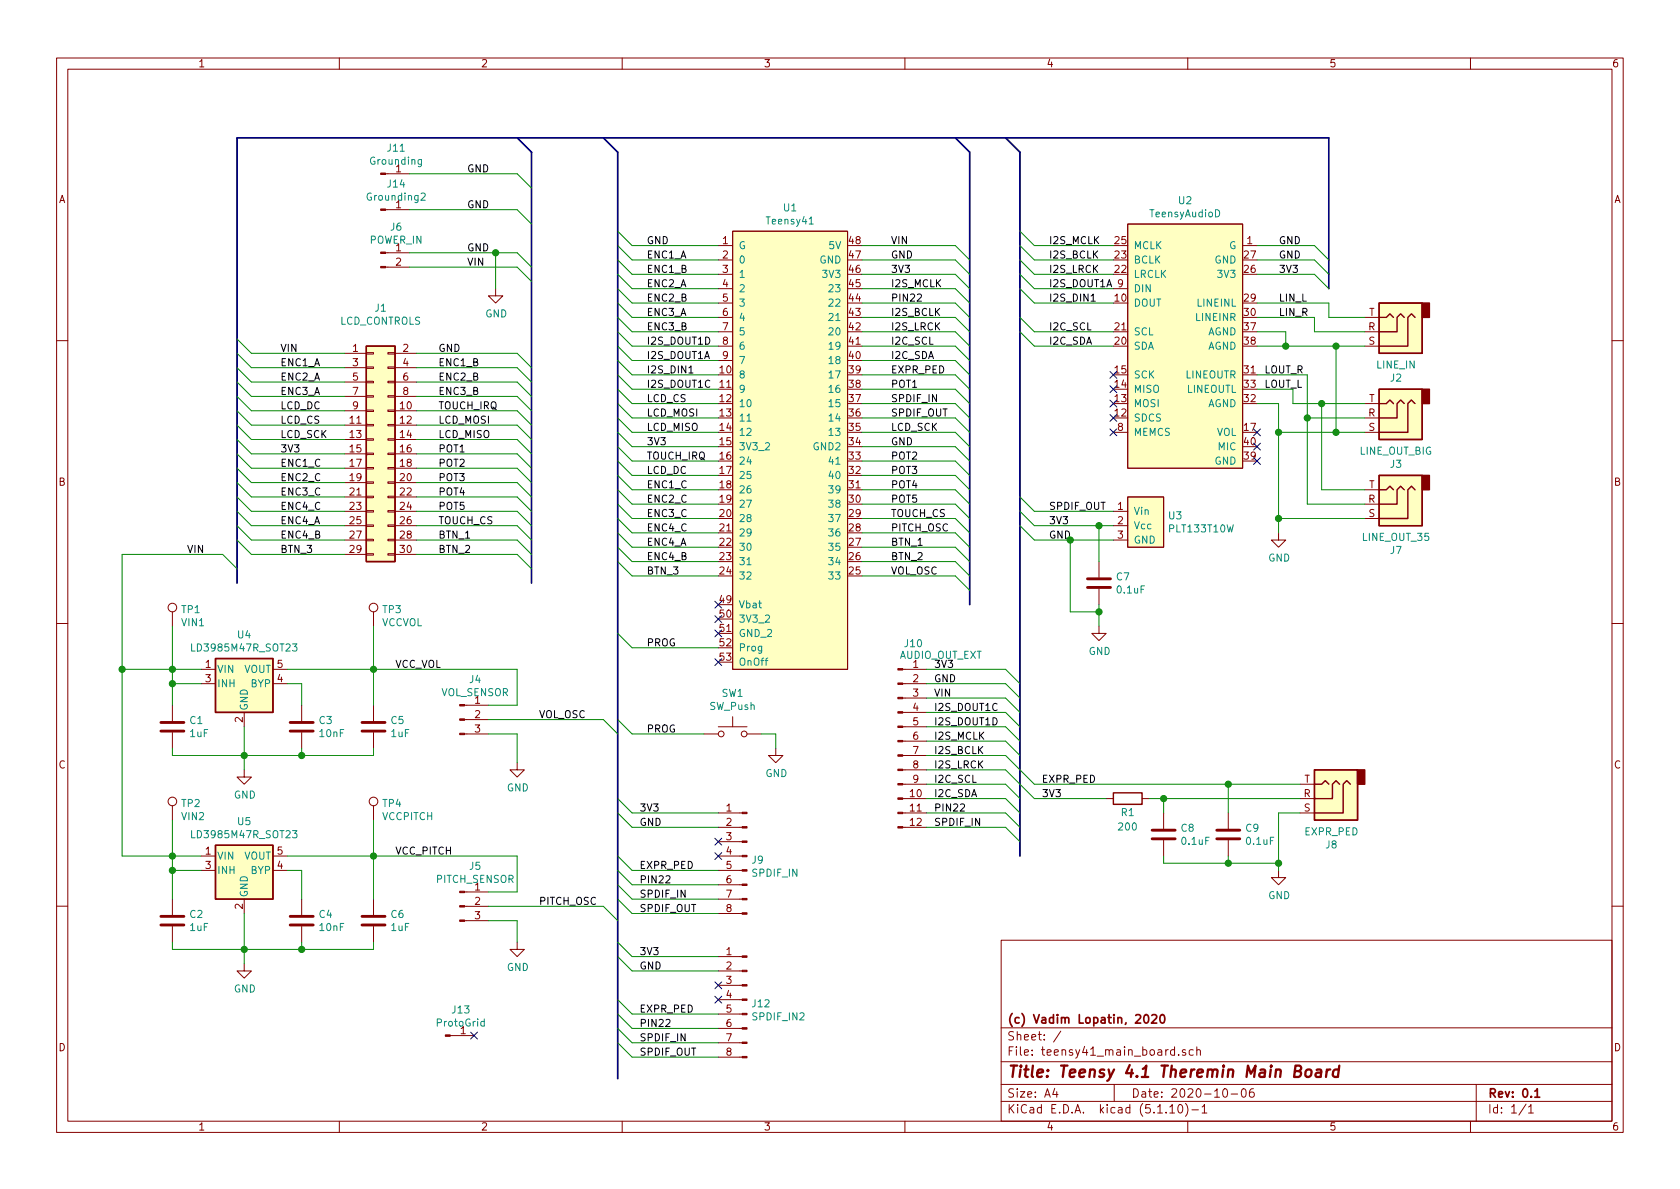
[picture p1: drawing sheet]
<svg xmlns="http://www.w3.org/2000/svg" width="297mm" height="210mm" viewBox="0 0 297 210" stroke-linecap="round" stroke-linejoin="round" font-family="sans-serif">
<g fill="none" stroke="#840000" stroke-width=".18">
<path d="M10 10.3h277v189.9h-277zM12 12.2h273v186.1h-273zM60 10.3v1.9M110 10.3v1.9M160 10.3v1.9M210 10.3v1.9M260 10.3v1.9M68.2 37.1h4.2M68.2 30.7h4.2M199.4 39.6h20.3v43.2h-20.3zM68.2 47.2h4.2M68.2 44.7h4.2"/>
<path d="M87.6 51v1.3h1.3l-1.3 1.3-1.2-1.3h1.2M127 43.4h2.5M127 51h2.5M127 58.7h2.5M127 56.1h2.5M127 46h2.5M127 48.5h2.5M127 53.6h2.5M129.5 40.9h20.4v77.5h-20.4zM196.8 51h2.6M219.7 43.4h2.5M241.3 58.7h2.5"/>
<path d="M241.3 56.1h2.5M10 60.2h2M61 62.5h3.8M61 72.6h3.8M61 75.2h3.8M61 77.7h3.8M61 65h3.8M61 67.6h3.8M61 70.1h3.8M64.8 77.6h1.2v.2h-1.2zM64.8 75.1h1.2v.2h-1.2zM64.8 72.5h1.2v.3h-1.2z"/>
<path d="M64.8 70h1.2v.2h-1.2zM64.8 67.4h1.2v.3h-1.2zM64.8 64.9h1.2v.2h-1.2zM64.8 62.4h1.2v.2h-1.2zM68.6 77.6h1.2v.2h-1.2zM68.6 75.1h1.2v.2h-1.2zM68.6 72.5h1.2v.3h-1.2zM68.6 70h1.2v.2h-1.2zM68.6 67.4h1.2v.3h-1.2zM68.6 64.9h1.2v.2h-1.2zM68.6 62.4h1.2v.2h-1.2zM69.8 62.5h3.9"/>
<path d="M69.8 72.6h3.9M69.8 75.2h3.9M69.8 77.7h3.9M69.8 65h3.9M69.8 67.6h3.9M69.8 70.1h3.9M127 61.2h2.5M127 63.7h2.5M196.8 76.4h2.6M241.3 76.4h2.5M241.3 73.9h2.5M241.3 71.4h2.5"/>
<path d="M241.3 61.2h2.5M285 60.2h2M61 90.4h3.8M61 93h3.8M61 95.5h3.8M61 80.3h3.8M61 82.8h3.8M61 85.3h3.8M61 87.9h3.8M61 98h3.8M64.8 85.2h1.2v.3h-1.2zM64.8 87.8h1.2v.2h-1.2z"/>
<path d="M64.8 90.3h1.2v.2h-1.2zM64.8 92.8h1.2v.3h-1.2zM64.8 95.4h1.2v.2h-1.2zM64.8 97.9h1.2v.3h-1.2zM64.8 82.7h1.2v.2h-1.2zM64.8 80.1h1.2v.3h-1.2zM68.6 85.2h1.2v.3h-1.2zM68.6 87.8h1.2v.2h-1.2zM68.6 90.3h1.2v.2h-1.2zM68.6 92.8h1.2v.3h-1.2zM68.6 95.4h1.2v.2h-1.2zM68.6 97.9h1.2v.3h-1.2z"/>
<path d="M68.6 82.7h1.2v.2h-1.2zM68.6 80.1h1.2v.3h-1.2zM69.8 90.4h3.9M69.8 93h3.9M69.8 95.5h3.9M69.8 80.3h3.9M69.8 82.8h3.9M69.8 85.3h3.9M69.8 87.9h3.9M69.8 98h3.9M194.3 99.3v2.8M196.8 90.4h2.6"/>
<path d="M196.8 93h2.6M196.8 95.5h2.6M199.4 87.9h6.3v8.9h-6.3zM226.1 94.2v1.3h1.2l-1.2 1.3-1.3-1.3h1.3M241.3 89.1h2.5M241.3 91.7h2.5M241.3 86.6h2.5M10 110.3h2M30.5 108.2v2.5M35.6 118.4h2.5M48.3 118.4h2.5M66 108.2v2.5"/>
<path d="M159.6 118.4h4.2M194.3 110.7v1.3h1.3l-1.3 1.3-1.3-1.3h1.3M194.3 104.1v2.8M285 110.3h2M30.5 124.7v2.8M30.5 129.5v2.8M35.6 120.9h2.5M43.2 136.1v1.3h1.2l-1.2 1.3-1.3-1.3h1.3M43.2 126v2.5M48.3 120.9h2.5M53.3 124.7v2.8M53.3 129.5v2.8"/>
<path d="M66 124.7v2.8M66 129.5v2.8M82.1 129.8h4.3M82.1 127.2h4.3M82.1 124.7h4.3M91.4 134.9v1.2h1.3l-1.3 1.3-1.2-1.3h1.2M124.5 129.8h2.5M127 128.5h5.1M129.5 126.7v1.8M132.1 129.8h2.5M137.2 132.3v1.3h1.2l-1.2 1.3-1.3-1.3h1.3M159.6 138.7h4.2"/>
<path d="M159.6 136.1h4.2M159.6 133.6h4.2M159.6 131.1h4.2M159.6 128.5h4.2M159.6 126h4.2M159.6 123.4h4.2M159.6 120.9h4.2M229.9 138.7h2.5M30.5 142.5v2.5M30.5 159v2.8M35.6 153.9h2.5M35.6 151.4h2.5"/>
<path d="M43.2 159v2.5M48.3 153.9h2.5M48.3 151.4h2.5M53.3 159v2.8M66 142.5v2.5M66 159v2.8M82.1 157.7h4.3M127 143.8h4.2M127 159h4.2M127 156.5h4.2M127 153.9h4.2M127 151.4h4.2"/>
<path d="M127 148.8h4.2M127 146.3h4.2M159.6 141.2h4.2M159.6 143.8h4.2M159.6 146.3h4.2M195.6 141.2h1.2M201.9 141.2h1.3M205.7 143.8v2.8M205.7 148.6v2.8M217.2 143.8v2.8M217.2 148.6v2.8M226.1 153.9v1.3h1.2l-1.2 1.3-1.3-1.3h1.3"/>
<path d="M229.9 141.2h2.5M229.9 143.8h2.5M10 160.2h2M30.5 163.8v2.8M43.2 170.4v1.3h1.2l-1.2 1.3-1.3-1.3h1.3M53.3 163.8v2.8M66 163.8v2.8M82.1 162.8h4.3M82.1 160.3h4.3M91.4 166.6v1.3h1.3l-1.3 1.3-1.2-1.3h1.2M127 161.5h4.2M127 179.3h4.2"/>
<path d="M127 176.8h4.2M127 174.2h4.2M127 171.7h4.2M127 169.2h4.2M177 166.3h108v32h-108zM285 160.2h2M60 198.3v1.9M79.6 183.1h4.2M110 198.3v1.9M127 186.9h4.2M127 184.4h4.2M127 181.9h4.2"/>
<path d="M160 198.3v1.9M177 194.8h108M177 191.8h108M177 187.8h108M177 181.8h108M186.5 192.5l-.4 1h1M186.8 193v1M187.6 182.3l-1.3 2M197 191.8v3M206.8 195.8l.5-.5v1.5M206.8 196.8h.9M207.7 185.7l-.4-.1-.3 .3v.6l.3 .1 .4-.1"/>
<path d="M207.7 185.1v1.5M208.4 186.5v.1M208.5 195.4l.1-.1a.8 .8 0 0 1 .5 .8 .8 .8 0 0 1-.5 .7 1 1 0 0 1-.1-1.4zM209.6 195.1a1.71 1.71 0 0 1 0 2.3M209.6 185.7l-.4-.1-.2 .2 .1 .2 .5 .2v.3h-.6M210 198.3v1.9M210.7 196.3h1.2M211 185.7l-.5-.1-.2 .3v.6l.2 .1 .5-.1M211.6 185.7l.2-.1 .4 .1v.9M211.6 185.1v1.5M212.5 195.8l.5-.5v1.5M212.5 196.8h.9"/>
<path d="M216.3 192.7l.4-.2a.94 .94 0 0 1 0 1.5 .79 .79 0 0 1-.4-1.3zM217.7 193.5h1.1M219.6 192.7l.4-.2a.94 .94 0 0 1 0 1.5 .82 .82 0 0 1-.4-1.3zM221.6 192.5a.59 .59 0 0 0-.7 .7l.1 .7 .2 .1 .5-.1 .1-.5-.2-.2-.4-.1-.3 .3M260 198.3v1.9M261 191.8v6.5M269.8 195.2l-1.2 2M270.3 195.8l.4-.5v1.5M270.3 196.8h.8"/>
<circle cx="30.5" cy="107.4" r=".76"/>
<circle cx="66" cy="107.4" r=".76"/>
<circle cx="127.5" cy="129.8" r=".51"/>
<circle cx="131.6" cy="129.8" r=".51"/>
<circle cx="30.5" cy="141.7" r=".76"/>
<circle cx="66" cy="141.7" r=".76"/>
</g>
<path d="M202.4 179.6l.2-.2a.8 .8 0 0 1 .5 .8 .8 .8 0 0 1-.5 .7l-.2-.1-.2-.4zM203.7 179.6l.2-.2h.3l.3 .5-.9 1h.9M205.2 179.6l.4-.2a.94 .94 0 0 1 0 1.5 .79 .79 0 0 1-.4-1.3zM271.4 193l.4-.5v1.5M271.4 194h.8" fill="none" stroke="#840000" stroke-width=".3"/>
<path d="M231.1 189.2a.53 .53 0 0 1 .8 .3l-.1 .6a.54 .54 0 0 1-.5 .4 .54 .54 0 0 1-.5-.4v-.6zM232.8 189.2h.8l-.1 1.2M233.6 189.6l-.7 .1a.4 .4 0 0 0-.3 .3 .4 .4 0 0 0 .2 .4l.7-.1M234.6 189.1l-.2 1.3M235.2 189.1a.55 .55 0 0 0-.6 .4M236.7 189.2a.68 .68 0 0 0-1 .3v.8l.3 .1 .6-.1M236.8 188.4l-.2 2" fill="none" stroke="#840000" stroke-width=".41"/>
<g fill="none" stroke="#840000" stroke-width=".51">
<path d="M192.3 103.9h4M192.3 102.4h4M28.4 129.3h4.1M28.4 127.8h4.1M51.3 129.3h4.1M51.3 127.8h4.1M64 129.3h4.1M64 127.8h4.1M203.7 148.3h4.1M203.7 146.8h4.1M215.1 148.3h4.1M215.1 146.8h4.1"/>
<path d="M28.4 163.6h4.1M28.4 162h4.1M51.3 163.6h4.1M51.3 162h4.1M64 163.6h4.1M64 162h4.1"/>
</g>
<g fill="#840000" stroke="#840000" stroke-width=".18">
<path d="M67.3 47.1h.9v.3h-.9z"/>
<path d="M67.3 44.6h.9v.2h-.9z"/>
<path d="M131.2 161.4h.9v.3h-.9z"/>
<path d="M131.2 158.9h.9v.2h-.9z"/>
<path d="M131.2 156.3h.9v.3h-.9z"/>
<path d="M131.2 153.8h.9v.2h-.9z"/>
<path d="M131.2 151.3h.9v.2h-.9z"/>
<path d="M131.2 148.7h.9v.3h-.9z"/>
<path d="M131.2 146.2h.9v.2h-.9z"/>
<path d="M131.2 143.6h.9v.3h-.9z"/>
<path d="M158.7 146.2h.9v.2h-.9z"/>
<path d="M158.7 143.6h.9v.3h-.9z"/>
<path d="M158.7 141.1h.9v.2h-.9z"/>
<path d="M158.7 138.6h.9v.2h-.9z"/>
<path d="M158.7 136h.9v.3h-.9z"/>
<path d="M158.7 133.5h.9v.2h-.9z"/>
<path d="M158.7 130.9h.9v.3h-.9z"/>
<path d="M158.7 128.4h.9v.2h-.9z"/>
<path d="M158.7 125.9h.9v.2h-.9z"/>
<path d="M158.7 123.3h.9v.3h-.9z"/>
<path d="M158.7 120.8h.9v.2h-.9z"/>
<path d="M158.7 118.2h.9v.3h-.9z"/>
<path d="M131.2 186.8h.9v.3h-.9z"/>
<path d="M131.2 184.3h.9v.2h-.9z"/>
<path d="M131.2 181.7h.9v.3h-.9z"/>
<path d="M131.2 179.2h.9v.2h-.9z"/>
<path d="M131.2 176.7h.9v.2h-.9z"/>
<path d="M131.2 174.1h.9v.3h-.9z"/>
<path d="M131.2 171.6h.9v.2h-.9z"/>
<path d="M131.2 169h.9v.3h-.9z"/>
<path d="M81.3 129.7h.8v.2h-.8z"/>
<path d="M81.3 127.1h.8v.3h-.8z"/>
<path d="M81.3 124.6h.8v.2h-.8z"/>
<path d="M81.3 162.7h.8v.2h-.8z"/>
<path d="M81.3 160.1h.8v.3h-.8z"/>
<path d="M81.3 157.6h.8v.3h-.8z"/>
<path d="M67.3 37h.9v.2h-.9z"/>
<path d="M78.7 183h.9v.3h-.9z"/>
<path d="M67.3 30.6h.9v.3h-.9z"/>
</g>
<g fill="#ffffc2" stroke="#ffffc2" stroke-width=".18">
<path d="M199.4 87.9h6.3v8.9h-6.3z"/>
<path d="M232.4 136.1h7.6v8.9h-7.6z"/>
<path d="M243.8 84.1h7.7v8.9h-7.7z"/>
<path d="M38.1 149.5h10.2v9.5h-10.2z"/>
<path d="M38.1 116.5h10.2v9.5h-10.2z"/>
<path d="M199.4 39.6h20.3v43.2h-20.3z"/>
<path d="M64.8 61.2h5v38.1h-5z"/>
<path d="M243.8 68.8h7.7v8.9h-7.7z"/>
<path d="M243.8 53.6h7.7v8.9h-7.7z"/>
<path d="M129.5 40.9h20.4v77.5h-20.4z"/>
</g>
<g fill="none" stroke="#840000" stroke-width=".25">
<path d="M243.8 53.6h7.7v8.9h-7.7zM243.8 56.1h1.3l.6-.6 .7 .6M248.3 56.1l-.7-.6-.6 .6v2.6h-3.2M250.2 56.1l-.6-.6-.7 .6v5.1h-5.1M64.8 61.2h5v38.1h-5zM243.8 68.8h7.7v8.9h-7.7zM243.8 71.4h1.3l.6-.7 .7 .7M248.3 71.4l-.7-.7-.6 .7v2.5h-3.2M250.2 71.4l-.6-.7-.7 .7v5h-5.1M243.8 84.1h7.7v8.9h-7.7zM243.8 86.6h1.3l.6-.6 .7 .6M248.3 86.6l-.7-.6-.6 .6v2.5h-3.2"/>
<path d="M250.2 86.6l-.6-.6-.7 .6v5.1h-5.1M38.1 116.5h10.2v9.5h-10.2zM232.4 136.1h7.6v8.9h-7.6zM232.4 138.7h1.3l.6-.7 .6 .7M236.9 138.7l-.7-.7-.6 .7v2.5h-3.2M238.8 138.7l-.7-.7-.6 .7v5.1h-5.1M38.1 149.5h10.2v9.5h-10.2zM196.8 140.2h5.1v2h-5.1z"/>
</g>
<g fill="#840000" stroke="#840000" stroke-width=".25">
<path d="M240 136.1h1.3v2.6h-1.3z"/>
<path d="M251.5 84.1h1.2v2.5h-1.2z"/>
<path d="M251.5 68.8h1.2v2.6h-1.2z"/>
<path d="M251.5 53.6h1.2v2.5h-1.2z"/>
</g>
<path d="M74.4 34.3l.5-.2 .2 .2 .1 .2-.1 .2-.7 .7h.8M74.5 28.2v1l-.2 .3-.3-.1M74.5 28.3l-.4-.1-.2 .2 .1 .6h.5M143.1 39.6h.7M214.9 37.1a.64 .64 0 0 1 .8 .6 .64 .64 0 0 1-.8 .6zM33.9 113.9v1.2h.6M51.7 113.9h.8l-.4 .4 .4 .2-.1 .6h-.5l-.2-.1M33.9 146.9v1.3h.6M51.7 146.9h.8l-.4 .5 .4 .1-.1 .6-.5 .1-.2-.2M85.6 180.7l-.4-.1-.2 .2 .1 .6h.5M85.6 180.2v1.3" fill="none" stroke="#008484" stroke-width=".18"/>
<path d="M91.4 24.4l2.6 2.5v76.2M106.7 24.4l2.5 2.5v163.8M168.9 24.4l2.5 2.5v80M177.8 24.4l2.5 2.5v124.5M234.9 51v-26.6h-193v78.7" fill="none" stroke="#000084" stroke-width=".3"/>
<g fill="none" stroke="#008400" stroke-width=".18">
<path d="M72.4 37.1h19l2.6 2.5M72.4 30.7h19l2.6 2.6M41.9 59.9l2.5 2.6h16.6M72.4 44.7h19l2.6 2.5M72.4 47.2h19l2.6 2.6M87.6 44.7v6.3M109.2 56.1l2.6 2.6h15.2M109.2 53.6l2.6 2.5h15.2M109.2 51l2.6 2.6h15.2M109.2 48.5l2.6 2.5h15.2M109.2 58.7l2.6 2.5h15.2M109.2 40.9l2.6 2.5h15.2"/>
<path d="M109.2 46l2.6 2.5h15.2M109.2 43.4l2.6 2.6h15.2M152.4 58.7h16.5l2.5 2.5M152.4 56.1h16.5l2.5 2.6M152.4 53.6h16.5l2.5 2.5M152.4 51h16.5l2.5 2.6M152.4 43.4h16.5l2.5 2.6M152.4 48.5h16.5l2.5 2.5M152.4 46h16.5l2.5 2.5M180.3 56.1l2.6 2.6h13.9M180.3 51l2.6 2.6h13.9M180.3 48.5l2.6 2.5h13.9"/>
<path d="M180.3 58.7l2.6 2.5h13.9M180.3 40.9l2.6 2.5h13.9M180.3 46l2.6 2.5h13.9M180.3 43.4l2.6 2.6h13.9M222.2 58.7h5.1v2.5M222.2 56.1h10.2v2.6h8.9M222.2 53.6h12.7v2.5h6.4M222.2 43.4h10.2l2.5 2.6M222.2 48.5h10.2l2.5 2.5M222.2 46h10.2l2.5 2.5M41.9 70.1l2.5 2.5h16.6M41.9 72.6l2.5 2.6h16.6"/>
<path d="M41.9 75.2l2.5 2.5h16.6M41.9 77.7l2.5 2.6h16.6M41.9 62.5l2.5 2.5h16.6M41.9 65l2.5 2.6h16.6M41.9 67.6l2.5 2.5h16.6M73.7 62.5h17.7l2.6 2.5M73.7 72.6h17.7l2.6 2.6M73.7 75.2h17.7l2.6 2.5M73.7 77.7h17.7l2.6 2.6M73.7 65h17.7l2.6 2.6M73.7 67.6h17.7l2.6 2.5M73.7 70.1h17.7l2.6 2.5"/>
<path d="M109.2 66.3l2.6 2.5h15.2M109.2 79l2.6 2.5h15.2M109.2 71.4l2.6 2.5h15.2M109.2 68.8l2.6 2.6h15.2M109.2 73.9l2.6 2.5h15.2M109.2 63.7l2.6 2.6h15.2M109.2 76.4l2.6 2.6h15.2M109.2 61.2l2.6 2.5h15.2M152.4 68.8h16.5l2.5 2.6M152.4 73.9h16.5l2.5 2.5M152.4 71.4h16.5l2.5 2.5M152.4 76.4h16.5l2.5 2.6"/>
<path d="M152.4 61.2h16.5l2.5 2.5M152.4 66.3h16.5l2.5 2.5M152.4 79h16.5l2.5 2.5M152.4 63.7h16.5l2.5 2.6M222.2 66.3h8.9v22.8h10.2M222.2 68.8h6.4v2.6h12.7M222.2 71.4h3.9v22.8M222.2 61.2h19.1M226.1 76.4h15.2M231.1 73.9h10.2M233.7 71.4v15.2h7.6M236.2 61.2v15.2"/>
<path d="M41.9 95.5l2.5 2.5h16.6M41.9 93l2.5 2.5h16.6M41.9 90.4l2.5 2.6h16.6M41.9 87.9l2.5 2.5h16.6M41.9 80.3l2.5 2.5h16.6M41.9 85.3l2.5 2.6h16.6M41.9 82.8l2.5 2.5h16.6M73.7 98h17.7l2.6 2.6M73.7 95.5h17.7l2.6 2.5M73.7 93h17.7l2.6 2.5M73.7 90.4h17.7l2.6 2.6M73.7 80.3h17.7l2.6 2.5"/>
<path d="M73.7 82.8h17.7l2.6 2.5M73.7 87.9h17.7l2.6 2.5M73.7 85.3h17.7l2.6 2.6M109.2 84.1l2.6 2.5h15.2M109.2 96.8l2.6 2.5h15.2M109.2 86.6l2.6 2.5h15.2M109.2 81.5l2.6 2.6h15.2M109.2 94.2l2.6 2.6h15.2M109.2 99.3l2.6 2.5h15.2M109.2 91.7l2.6 2.5h15.2M109.2 89.1l2.6 2.6h15.2M152.4 86.6h16.5l2.5 2.5"/>
<path d="M152.4 99.3h16.5l2.5 2.5M152.4 89.1h16.5l2.5 2.6M152.4 84.1h16.5l2.5 2.5M152.4 81.5h16.5l2.5 2.6M152.4 96.8h16.5l2.5 2.5M152.4 94.2h16.5l2.5 2.6M152.4 91.7h16.5l2.5 2.5M180.3 93l2.6 2.5h13.9M180.3 90.4l2.6 2.6h13.9M180.3 87.9l2.6 2.5h13.9M189.2 95.5v12.7h5.1M194.3 93v6.3"/>
<path d="M226.1 91.7h15.2M21.6 118.4h14M30.5 110.7v14M41.9 100.6l-2.5-2.6h-17.8v53.4h14M50.8 118.4h40.6v6.3h-5M66 110.7v14M109.2 112l2.6 2.5h15.2M152.4 101.8h16.5l2.5 2.6M163.8 118.4h14l2.5 2.5M194.3 106.9v3.8M30.5 132.3v1.3h35.5v-1.3M30.5 120.9h5.1"/>
<path d="M43.2 128.5v7.6M50.8 120.9h2.5v3.8M53.3 132.3v1.3M86.4 127.2h20.3l2.5 2.6M86.4 129.8h5v5.1M109.2 127.2l2.6 2.6h12.7M134.6 129.8h2.6v2.5M163.8 133.6h14l5.1 5.1h47M163.8 120.9h14l2.5 2.5M163.8 136.1h14l5.1 5.1h12.7M163.8 138.7h14l2.5 2.5M163.8 128.5h14l2.5 2.6"/>
<path d="M163.8 131.1h14l2.5 2.5M163.8 126h14l2.5 2.5M163.8 123.4h14l2.5 2.6M217.2 138.7v5.1M30.5 153.9h5.1M30.5 145v14M50.8 153.9h2.5v5.1M50.8 151.4h40.6v6.3h-5M66 145v14M109.2 151.4l2.6 2.5h15.2M109.2 159l2.6 2.5h15.2M109.2 156.5l2.6 2.5h15.2"/>
<path d="M109.2 153.9l2.6 2.6h15.2M109.2 141.2l2.6 2.6h15.2M109.2 143.8l2.6 2.5h15.2M163.8 141.2h14l2.5 2.6M163.8 143.8h14l2.5 2.5M163.8 146.3h14l2.5 2.5M203.2 141.2h26.7M205.7 141.2v2.6M205.7 151.4v1.2h20.4M217.2 151.4v1.2M229.9 143.8h-3.8v10.1M30.5 166.6v1.3h35.5v-1.3"/>
<path d="M43.2 161.5v8.9M53.3 166.6v1.3M86.4 160.3h20.3l2.5 2.5M86.4 162.8h5v3.8M109.2 176.8l2.6 2.5h15.2M109.2 179.3l2.6 2.6h15.2M109.2 166.6l2.6 2.6h15.2M109.2 169.2l2.6 2.5h15.2M109.2 184.4l2.6 2.5h15.2M109.2 181.9l2.6 2.5h15.2"/>
</g>
<path d="M192.9 53.3h.7M121.8 66h.7" fill="none" stroke="#000" stroke-width=".18"/>
<g fill="#008400" stroke="#008400" stroke-width=".25">
<circle cx="30.5" cy="151.4" r=".51"/>
<circle cx="66" cy="118.4" r=".51"/>
<circle cx="66" cy="151.4" r=".51"/>
<circle cx="217.2" cy="138.7" r=".51"/>
<circle cx="53.3" cy="167.9" r=".51"/>
<circle cx="43.2" cy="167.9" r=".51"/>
<circle cx="227.3" cy="61.2" r=".51"/>
<circle cx="21.6" cy="118.4" r=".51"/>
<circle cx="30.5" cy="118.4" r=".51"/>
<circle cx="43.2" cy="133.6" r=".51"/>
<circle cx="205.7" cy="141.2" r=".51"/>
<circle cx="53.3" cy="133.6" r=".51"/>
<circle cx="226.1" cy="152.6" r=".51"/>
<circle cx="30.5" cy="120.9" r=".51"/>
<circle cx="87.6" cy="44.7" r=".51"/>
<circle cx="226.1" cy="76.4" r=".51"/>
<circle cx="194.3" cy="108.2" r=".51"/>
<circle cx="189.2" cy="95.5" r=".51"/>
<circle cx="217.2" cy="152.6" r=".51"/>
<circle cx="194.3" cy="93" r=".51"/>
<circle cx="233.7" cy="71.4" r=".51"/>
<circle cx="231.1" cy="73.9" r=".51"/>
<circle cx="226.1" cy="91.7" r=".51"/>
<circle cx="236.2" cy="76.4" r=".51"/>
<circle cx="236.2" cy="61.2" r=".51"/>
<circle cx="30.5" cy="153.9" r=".51"/>
</g>
<g fill="none" stroke="#000084" stroke-width=".18">
<path d="M196.2 68.2l1.3 1.2M196.2 65.7l1.3 1.2M196.2 75.8l1.3 1.3M196.2 73.3l1.3 1.2M196.2 70.8l1.3 1.2M197.5 68.2l-1.3 1.2M197.5 65.7l-1.3 1.2M197.5 75.8l-1.3 1.3M197.5 73.3l-1.3 1.2M197.5 70.8l-1.3 1.2M221.6 78.4l1.3 1.2M221.6 75.8l1.3 1.3"/>
<path d="M222.9 78.4l-1.3 1.2M222.9 75.8l-1.3 1.3M221.6 80.9l1.3 1.2M222.9 80.9l-1.3 1.2M126.4 108.9l1.2 1.2M126.4 111.4l1.2 1.2M126.4 116.5l1.2 1.2M126.4 106.3l1.2 1.2M127.6 108.9l-1.2 1.2M127.6 111.4l-1.2 1.2M127.6 116.5l-1.2 1.2M127.6 106.3l-1.2 1.2"/>
<path d="M126.4 148.2l1.2 1.2M126.4 150.8l1.2 1.2M127.6 148.2l-1.2 1.2M127.6 150.8l-1.2 1.2M126.4 173.6l1.2 1.2M126.4 176.2l1.2 1.2M127.6 173.6l-1.2 1.2M127.6 176.2l-1.2 1.2M83.2 182.5l1.2 1.2M84.4 182.5l-1.2 1.2"/>
</g>
<text font-size="2.8" fill="#840000" x="178" y="190.5">Title: Teensy 4.1 Theremin Main Board</text>
<g font-size="2.1" fill="#840000">
<text x="178" y="184">Sheet: /</text>
<text x="178" y="181">(c) Vadim Lopatin, 2020</text>
<text x="178" y="186.7">File: teensy41_main_board.sch</text>
<text x="178" y="196.9">KiCad E.D.A. kicad (5.1.10)-1</text>
<text x="178" y="194.1">Size: A4</text>
<text x="200" y="194.1">Date: 2020-10-06</text>
<text x="263" y="194.1">Rev: 0.1</text>
<text x="263" y="196.9">Id: 1/1</text>
</g>
<g font-size="1.8" fill="#840000">
<text x="35" y="11.9">1</text>
<text x="85" y="11.9">2</text>
<text x="135" y="11.9">3</text>
<text x="185" y="11.9">4</text>
<text x="235" y="11.9">5</text>
<text x="285" y="11.9">6</text>
<text x="10.4" y="35.9">A</text>
<text x="70" y="30.5">1</text>
<text x="285.4" y="35.9">A</text>
<text x="70" y="36.8">1</text>
<text x="70" y="44.4">1</text>
<text x="70" y="47">2</text>
<text x="127.8" y="43.2">1</text>
<text x="127.8" y="45.7">2</text>
<text x="150.2" y="45.7">47</text>
<text x="150.2" y="43.2">48</text>
<text x="197.2" y="45.7">23</text>
<text x="197.2" y="43.2">25</text>
<text x="220" y="45.7">27</text>
<text x="220.5" y="43.2">1</text>
<text x="127.8" y="48.3">3</text>
<text x="127.8" y="50.8">4</text>
<text x="127.8" y="53.3">5</text>
<text x="150.2" y="53.3">44</text>
<text x="150.2" y="50.8">45</text>
<text x="150.2" y="48.3">46</text>
<text x="197.2" y="53.3">10</text>
<text x="197.2" y="48.3">22</text>
<text x="197.6" y="50.8">9</text>
<text x="220" y="48.3">26</text>
<text x="220" y="53.3">29</text>
<text x="127.8" y="55.9">6</text>
<text x="127.8" y="58.4">7</text>
<text x="150.2" y="58.4">42</text>
<text x="150.2" y="55.9">43</text>
<text x="197.2" y="58.4">21</text>
<text x="220" y="55.9">30</text>
<text x="220" y="58.4">37</text>
<text x="241.9" y="58.4">R</text>
<text x="242" y="55.9">T</text>
<text x="62.4" y="62.2">1</text>
<text x="62.4" y="64.8">3</text>
<text x="71.3" y="62.2">2</text>
<text x="71.3" y="64.8">4</text>
<text x="127.8" y="61">8</text>
<text x="127.8" y="63.5">9</text>
<text x="150.2" y="63.5">40</text>
<text x="150.2" y="61">41</text>
<text x="197.2" y="61">20</text>
<text x="220" y="61">38</text>
<text x="242" y="61">S</text>
<text x="62.4" y="67.3">5</text>
<text x="62.4" y="69.8">7</text>
<text x="71.3" y="67.3">6</text>
<text x="71.3" y="69.8">8</text>
<text x="127.3" y="66">10</text>
<text x="127.3" y="68.6">11</text>
<text x="127.3" y="71.1">12</text>
<text x="150.2" y="71.1">37</text>
<text x="150.2" y="68.6">38</text>
<text x="150.2" y="66">39</text>
<text x="197.2" y="71.1">13</text>
<text x="197.2" y="68.6">14</text>
<text x="197.2" y="66">15</text>
<text x="220" y="66">31</text>
<text x="220" y="71.1">32</text>
<text x="220" y="68.6">33</text>
<text x="242" y="71.1">T</text>
<text x="61.9" y="74.9">11</text>
<text x="61.9" y="77.5">13</text>
<text x="62.4" y="72.4">9</text>
<text x="70.8" y="72.4">10</text>
<text x="70.8" y="74.9">12</text>
<text x="70.8" y="77.5">14</text>
<text x="127.3" y="73.7">13</text>
<text x="127.3" y="76.2">14</text>
<text x="150.2" y="76.2">35</text>
<text x="150.2" y="73.7">36</text>
<text x="197.2" y="73.7">12</text>
<text x="197.6" y="76.2">8</text>
<text x="220" y="76.2">17</text>
<text x="241.9" y="73.7">R</text>
<text x="242" y="76.2">S</text>
<text x="61.9" y="80">15</text>
<text x="61.9" y="82.5">17</text>
<text x="70.8" y="80">16</text>
<text x="70.8" y="82.5">18</text>
<text x="127.3" y="78.7">15</text>
<text x="127.3" y="81.3">16</text>
<text x="127.3" y="83.8">17</text>
<text x="150.2" y="83.8">32</text>
<text x="150.2" y="81.3">33</text>
<text x="150.2" y="78.7">34</text>
<text x="220" y="81.3">39</text>
<text x="220" y="78.7">40</text>
<text x="10.4" y="85.9">B</text>
<text x="61.9" y="85.1">19</text>
<text x="61.9" y="87.6">21</text>
<text x="70.8" y="85.1">20</text>
<text x="70.8" y="87.6">22</text>
<text x="127.3" y="86.4">18</text>
<text x="127.3" y="88.9">19</text>
<text x="150.2" y="88.9">30</text>
<text x="150.2" y="86.4">31</text>
<text x="241.9" y="88.9">R</text>
<text x="242" y="86.4">T</text>
<text x="285.4" y="85.9">B</text>
<text x="61.9" y="90.2">23</text>
<text x="61.9" y="92.7">25</text>
<text x="61.9" y="95.2">27</text>
<text x="70.8" y="90.2">24</text>
<text x="70.8" y="92.7">26</text>
<text x="70.8" y="95.2">28</text>
<text x="127.3" y="91.4">20</text>
<text x="127.3" y="94">21</text>
<text x="150.2" y="94">28</text>
<text x="150.2" y="91.4">29</text>
<text x="197.6" y="90.2">1</text>
<text x="197.6" y="92.7">2</text>
<text x="197.6" y="95.2">3</text>
<text x="242" y="91.4">S</text>
<text x="61.9" y="97.8">29</text>
<text x="70.8" y="97.8">30</text>
<text x="127.3" y="96.5">22</text>
<text x="127.3" y="99.1">23</text>
<text x="127.3" y="101.6">24</text>
<text x="150.2" y="101.6">25</text>
<text x="150.2" y="99.1">26</text>
<text x="150.2" y="96.5">27</text>
<text x="127.3" y="106.7">49</text>
<text x="127.3" y="109.2">50</text>
<text x="127.3" y="111.8">51</text>
<text x="36.3" y="118.1">1</text>
<text x="49" y="118.1">5</text>
<text x="127.3" y="114.3">52</text>
<text x="127.3" y="116.8">53</text>
<text x="161.4" y="118.1">1</text>
<text x="36.3" y="120.6">3</text>
<text x="49" y="120.6">4</text>
<text x="84" y="124.5">1</text>
<text x="161.4" y="120.6">2</text>
<text x="161.4" y="123.2">3</text>
<text x="161.4" y="125.7">4</text>
<text x="42.9" y="127.7" transform="rotate(-90 42.9 127.7)">2</text>
<text x="84" y="127">2</text>
<text x="84" y="129.5">3</text>
<text x="161.4" y="128.3">5</text>
<text x="161.4" y="130.8">6</text>
<text x="10.4" y="135.9">C</text>
<text x="161.4" y="133.3">7</text>
<text x="161.4" y="135.9">8</text>
<text x="285.4" y="135.9">C</text>
<text x="128.4" y="143.5">1</text>
<text x="161" y="141">10</text>
<text x="161" y="143.5">11</text>
<text x="161.4" y="138.4">9</text>
<text x="230.5" y="141">R</text>
<text x="230.6" y="143.5">S</text>
<text x="230.6" y="138.4">T</text>
<text x="128.4" y="146">2</text>
<text x="128.4" y="148.6">3</text>
<text x="161" y="146">12</text>
<text x="36.3" y="151.1">1</text>
<text x="36.3" y="153.7">3</text>
<text x="49" y="153.7">4</text>
<text x="49" y="151.1">5</text>
<text x="128.4" y="151.1">4</text>
<text x="128.4" y="153.7">5</text>
<text x="42.9" y="160.8" transform="rotate(-90 42.9 160.8)">2</text>
<text x="84" y="157.5">1</text>
<text x="84" y="160">2</text>
<text x="128.4" y="156.2">6</text>
<text x="128.4" y="158.7">7</text>
<text x="128.4" y="161.3">8</text>
<text x="84" y="162.6">3</text>
<text x="128.4" y="168.9">1</text>
<text x="128.4" y="171.4">2</text>
<text x="128.4" y="174">3</text>
<text x="128.4" y="176.5">4</text>
<text x="128.4" y="179.1">5</text>
<text x="10.4" y="185.9">D</text>
<text x="81.4" y="182.9">1</text>
<text x="128.4" y="181.6">6</text>
<text x="128.4" y="184.1">7</text>
<text x="285.4" y="185.9">D</text>
<text x="128.4" y="186.7">8</text>
<text x="35" y="199.9">1</text>
<text x="85" y="199.9">2</text>
<text x="135" y="199.9">3</text>
<text x="185" y="199.9">4</text>
<text x="235" y="199.9">5</text>
<text x="285" y="199.9">6</text>
</g>
<g font-size="1.8" fill="#008484">
<text x="65.5" y="29.1">Grounding</text>
<text x="68.6" y="26.8">J11</text>
<text x="65" y="35.5">Grounding2</text>
<text x="68.6" y="33.2">J14</text>
<text x="69.1" y="40.8">J6</text>
<text x="135.7" y="39.7">Teensy41</text>
<text x="138.6" y="37.4">U1</text>
<text x="203.4" y="38.4">TeensyAudioD</text>
<text x="208.4" y="36.1">U2</text>
<text x="65.4" y="43.1">POWER_IN</text>
<text x="130.6" y="44.1">G</text>
<text x="130.6" y="46.6">0</text>
<text x="144.9" y="46.6">GND</text>
<text x="146.7" y="44.1">5V</text>
<text x="200.4" y="46.6">BCLK</text>
<text x="200.4" y="44.1">MCLK</text>
<text x="214.8" y="46.6">GND</text>
<text x="217.3" y="44.1">G</text>
<text x="130.6" y="49.1">1</text>
<text x="130.6" y="51.7">2</text>
<text x="145.7" y="49.1">3V3</text>
<text x="146.9" y="51.7">23</text>
<text x="200.4" y="49.1">LRCLK</text>
<text x="200.4" y="51.7">DIN</text>
<text x="215.5" y="49.1">3V3</text>
<text x="60" y="57.4">LCD_CONTROLS</text>
<text x="66.3" y="55.1">J1</text>
<text x="85.8" y="56.1">GND</text>
<text x="130.6" y="54.2">3</text>
<text x="130.6" y="56.8">4</text>
<text x="130.6" y="59.3">5</text>
<text x="146.9" y="59.3">20</text>
<text x="146.9" y="56.8">21</text>
<text x="146.9" y="54.2">22</text>
<text x="200.4" y="54.2">DOUT</text>
<text x="200.4" y="59.3">SCL</text>
<text x="211.6" y="56.8">LINEINR</text>
<text x="211.8" y="54.2">LINEINL</text>
<text x="213.5" y="59.3">AGND</text>
<text x="130.6" y="61.8">6</text>
<text x="130.6" y="64.4">7</text>
<text x="146.9" y="64.4">18</text>
<text x="146.9" y="61.8">19</text>
<text x="200.4" y="61.8">SDA</text>
<text x="213.5" y="61.8">AGND</text>
<text x="243.5" y="65.2">LINE_IN</text>
<text x="130.6" y="66.9">8</text>
<text x="130.6" y="69.5">9</text>
<text x="146.9" y="69.5">16</text>
<text x="146.9" y="66.9">17</text>
<text x="200.4" y="69.5">MISO</text>
<text x="200.4" y="66.9">SCK</text>
<text x="209.7" y="66.9">LINEOUTR</text>
<text x="209.9" y="69.5">LINEOUTL</text>
<text x="245.9" y="67.5">J2</text>
<text x="130.6" y="72">10</text>
<text x="130.6" y="74.5">11</text>
<text x="130.6" y="77.1">12</text>
<text x="146.9" y="77.1">13</text>
<text x="146.9" y="74.5">14</text>
<text x="146.9" y="72">15</text>
<text x="200.4" y="74.5">SDCS</text>
<text x="200.4" y="72">MOSI</text>
<text x="200.4" y="77.1">MEMCS</text>
<text x="213.5" y="72">AGND</text>
<text x="215.1" y="77.1">VOL</text>
<text x="130.6" y="79.6">3V3_2</text>
<text x="130.6" y="82.2">24</text>
<text x="143.9" y="79.6">GND2</text>
<text x="146.9" y="82.2">41</text>
<text x="214.8" y="82.2">GND</text>
<text x="215.4" y="79.6">MIC</text>
<text x="240.4" y="80.4">LINE_OUT_BIG</text>
<text x="245.9" y="82.7">J3</text>
<text x="130.6" y="84.7">25</text>
<text x="130.6" y="87.2">26</text>
<text x="130.6" y="89.8">27</text>
<text x="146.9" y="89.8">38</text>
<text x="146.9" y="87.2">39</text>
<text x="146.9" y="84.7">40</text>
<text x="130.6" y="92.3">28</text>
<text x="130.6" y="94.9">29</text>
<text x="146.9" y="94.9">36</text>
<text x="146.9" y="92.3">37</text>
<text x="200.4" y="91.1">Vin</text>
<text x="200.4" y="93.6">Vcc</text>
<text x="206.7" y="91.8">U3</text>
<text x="206.9" y="94.2">PLT133T10W</text>
<text x="241" y="95.7">LINE_OUT_35</text>
<text x="130.6" y="97.4">30</text>
<text x="130.6" y="99.9">31</text>
<text x="146.9" y="99.9">34</text>
<text x="146.9" y="97.4">35</text>
<text x="200.4" y="96.1">GND</text>
<text x="224.2" y="99.3">GND</text>
<text x="245.9" y="98">J7</text>
<text x="130.6" y="102.5">32</text>
<text x="130.6" y="107.6">Vbat</text>
<text x="146.9" y="102.5">33</text>
<text x="197.4" y="102.6">C7</text>
<text x="197.6" y="104.9">0.1uF</text>
<text x="32.1" y="108.4">TP1</text>
<text x="32.2" y="110.7">VIN1</text>
<text x="42.1" y="112.9">U4</text>
<text x="67.4" y="110.7">VCCVOL</text>
<text x="67.7" y="108.4">TP3</text>
<text x="130.6" y="110.1">3V3_2</text>
<text x="130.6" y="112.6">GND_2</text>
<text x="34.4" y="115.2">LD3985M47R_SOT23</text>
<text x="38.4" y="119">VIN</text>
<text x="43.1" y="119">VOUT</text>
<text x="130.6" y="115.2">Prog</text>
<text x="130.6" y="117.7">OnOff</text>
<text x="159" y="116.5">AUDIO_OUT_EXT</text>
<text x="160" y="114.4">J10</text>
<text x="192.5" y="115.8">GND</text>
<text x="38.4" y="121.5">INH</text>
<text x="43.8" y="125.7" transform="rotate(-90 43.8 125.7)">GND</text>
<text x="44.4" y="121.5">BYP</text>
<text x="78" y="123.1">VOL_SENSOR</text>
<text x="83.1" y="120.8">J4</text>
<text x="125.5" y="125.5">SW_Push</text>
<text x="127.6" y="123.2">SW1</text>
<text x="33.6" y="128">C1</text>
<text x="33.6" y="130.3">1uF</text>
<text x="56.5" y="128">C3</text>
<text x="56.6" y="130.3">10nF</text>
<text x="69.2" y="128">C5</text>
<text x="69.2" y="130.3">1uF</text>
<text x="135.3" y="137.4">GND</text>
<text x="32.1" y="142.7">TP2</text>
<text x="41.4" y="141.2">GND</text>
<text x="67.7" y="142.7">TP4</text>
<text x="89.6" y="139.9">GND</text>
<text x="32.2" y="145">VIN2</text>
<text x="34.4" y="148.2">LD3985M47R_SOT23</text>
<text x="42.1" y="145.9">U5</text>
<text x="67.6" y="145">VCCPITCH</text>
<text x="197.9" y="146.9">200</text>
<text x="198.3" y="144.3">R1</text>
<text x="208.9" y="147.1">C8</text>
<text x="209" y="149.4">0.1uF</text>
<text x="220.3" y="147.1">C9</text>
<text x="220.5" y="149.4">0.1uF</text>
<text x="230.7" y="147.7">EXPR_PED</text>
<text x="38.4" y="152">VIN</text>
<text x="38.4" y="154.6">INH</text>
<text x="43.1" y="152">VOUT</text>
<text x="44.4" y="154.6">BYP</text>
<text x="83.1" y="153.8">J5</text>
<text x="133" y="152.7">J9</text>
<text x="133.1" y="155">SPDIF_IN</text>
<text x="234.4" y="150">J8</text>
<text x="43.8" y="158.7" transform="rotate(-90 43.8 158.7)">GND</text>
<text x="77.1" y="156.1">PITCH_SENSOR</text>
<text x="224.2" y="159">GND</text>
<text x="33.6" y="162.3">C2</text>
<text x="33.6" y="164.6">1uF</text>
<text x="56.5" y="162.3">C4</text>
<text x="56.6" y="164.6">10nF</text>
<text x="69.2" y="162.3">C6</text>
<text x="69.2" y="164.6">1uF</text>
<text x="89.6" y="171.7">GND</text>
<text x="41.4" y="175.5">GND</text>
<text x="80" y="179.2">J13</text>
<text x="133.1" y="178.1">J12</text>
<text x="77.4" y="181.5">ProtoGrid</text>
<text x="133.2" y="180.4">SPDIF_IN2</text>
</g>
<g font-size="1.8">
<text x="82.5" y="30.5">GND</text>
<text x="82.5" y="36.8">GND</text>
<text x="82.5" y="44.4">GND</text>
<text x="82.5" y="47">VIN</text>
<text x="114.3" y="43.2">GND</text>
<text x="114.3" y="45.7">ENC1_A</text>
<text x="157.5" y="45.7">GND</text>
<text x="157.5" y="43.2">VIN</text>
<text x="185.4" y="45.7">I2S_BCLK</text>
<text x="185.4" y="43.2">I2S_MCLK</text>
<text x="226.1" y="45.7">GND</text>
<text x="226.1" y="43.2">GND</text>
<text x="114.3" y="53.3">ENC2_B</text>
<text x="114.3" y="50.8">ENC2_A</text>
<text x="114.3" y="48.3">ENC1_B</text>
<text x="157.5" y="53.3">PIN22</text>
<text x="157.5" y="48.3">3V3</text>
<text x="157.5" y="50.8">I2S_MCLK</text>
<text x="185.4" y="48.3">I2S_LRCK</text>
<text x="185.4" y="53.3">I2S_DIN1</text>
<text x="185.4" y="50.8">I2S_DOUT1A</text>
<text x="226.1" y="53.3">LIN_L</text>
<text x="226.1" y="48.3">3V3</text>
<text x="114.3" y="58.4">ENC3_B</text>
<text x="114.3" y="55.9">ENC3_A</text>
<text x="157.5" y="55.9">I2S_BCLK</text>
<text x="157.5" y="58.4">I2S_LRCK</text>
<text x="185.4" y="58.4">I2C_SCL</text>
<text x="226.1" y="55.9">LIN_R</text>
<text x="49.5" y="64.8">ENC1_A</text>
<text x="49.5" y="62.2">VIN</text>
<text x="77.5" y="64.8">ENC1_B</text>
<text x="77.5" y="62.2">GND</text>
<text x="114.3" y="61">I2S_DOUT1D</text>
<text x="114.3" y="63.5">I2S_DOUT1A</text>
<text x="157.5" y="61">I2C_SCL</text>
<text x="157.5" y="63.5">I2C_SDA</text>
<text x="185.4" y="61">I2C_SDA</text>
<text x="49.5" y="69.8">ENC3_A</text>
<text x="49.5" y="67.3">ENC2_A</text>
<text x="77.5" y="69.8">ENC3_B</text>
<text x="77.5" y="67.3">ENC2_B</text>
<text x="114.3" y="68.6">I2S_DOUT1C</text>
<text x="114.3" y="71.1">LCD_CS</text>
<text x="114.3" y="66">I2S_DIN1</text>
<text x="157.5" y="68.6">POT1</text>
<text x="157.5" y="71.1">SPDIF_IN</text>
<text x="157.5" y="66">EXPR_PED</text>
<text x="223.5" y="68.6">LOUT_L</text>
<text x="223.5" y="66">LOUT_R</text>
<text x="49.5" y="77.5">LCD_SCK</text>
<text x="49.5" y="72.4">LCD_DC</text>
<text x="49.5" y="74.9">LCD_CS</text>
<text x="77.5" y="74.9">LCD_MOSI</text>
<text x="77.5" y="77.5">LCD_MISO</text>
<text x="77.5" y="72.4">TOUCH_IRQ</text>
<text x="114.3" y="76.2">LCD_MISO</text>
<text x="114.3" y="73.7">LCD_MOSI</text>
<text x="157.5" y="73.7">SPDIF_OUT</text>
<text x="157.5" y="76.2">LCD_SCK</text>
<text x="49.5" y="80">3V3</text>
<text x="49.5" y="82.5">ENC1_C</text>
<text x="77.5" y="80">POT1</text>
<text x="77.5" y="82.5">POT2</text>
<text x="114.3" y="83.8">LCD_DC</text>
<text x="114.3" y="78.7">3V3</text>
<text x="114.3" y="81.3">TOUCH_IRQ</text>
<text x="157.5" y="81.3">POT2</text>
<text x="157.5" y="78.7">GND</text>
<text x="157.5" y="83.8">POT3</text>
<text x="49.5" y="87.6">ENC3_C</text>
<text x="49.5" y="85.1">ENC2_C</text>
<text x="77.5" y="85.1">POT3</text>
<text x="77.5" y="87.6">POT4</text>
<text x="114.3" y="88.9">ENC2_C</text>
<text x="114.3" y="86.4">ENC1_C</text>
<text x="157.5" y="88.9">POT5</text>
<text x="157.5" y="86.4">POT4</text>
<text x="49.5" y="92.7">ENC4_A</text>
<text x="49.5" y="90.2">ENC4_C</text>
<text x="49.5" y="95.2">ENC4_B</text>
<text x="77.5" y="92.7">TOUCH_CS</text>
<text x="77.5" y="90.2">POT5</text>
<text x="77.5" y="95.2">BTN_1</text>
<text x="114.3" y="94">ENC4_C</text>
<text x="114.3" y="91.4">ENC3_C</text>
<text x="157.5" y="91.4">TOUCH_CS</text>
<text x="157.5" y="94">PITCH_OSC</text>
<text x="185.4" y="90.2">SPDIF_OUT</text>
<text x="185.4" y="92.7">3V3</text>
<text x="185.4" y="95.2">GND</text>
<text x="33" y="97.8">VIN</text>
<text x="49.5" y="97.8">BTN_3</text>
<text x="77.5" y="97.8">BTN_2</text>
<text x="114.3" y="99.1">ENC4_B</text>
<text x="114.3" y="96.5">ENC4_A</text>
<text x="114.3" y="101.6">BTN_3</text>
<text x="157.5" y="99.1">BTN_2</text>
<text x="157.5" y="96.5">BTN_1</text>
<text x="157.5" y="101.6">VOL_OSC</text>
<text x="69.8" y="118.1">VCC_VOL</text>
<text x="114.3" y="114.3">PROG</text>
<text x="165.1" y="118.1">3V3</text>
<text x="165.1" y="125.7">I2S_DOUT1C</text>
<text x="165.1" y="120.6">GND</text>
<text x="165.1" y="123.2">VIN</text>
<text x="95.2" y="127">VOL_OSC</text>
<text x="114.3" y="129.5">PROG</text>
<text x="165.1" y="130.8">I2S_MCLK</text>
<text x="165.1" y="128.3">I2S_DOUT1D</text>
<text x="165.1" y="133.3">I2S_BCLK</text>
<text x="165.1" y="135.9">I2S_LRCK</text>
<text x="113" y="143.5">3V3</text>
<text x="165.1" y="143.5">PIN22</text>
<text x="165.1" y="141">I2C_SDA</text>
<text x="165.1" y="138.4">I2C_SCL</text>
<text x="184.1" y="141">3V3</text>
<text x="184.1" y="138.4">EXPR_PED</text>
<text x="113" y="146">GND</text>
<text x="165.1" y="146">SPDIF_IN</text>
<text x="69.8" y="151.1">VCC_PITCH</text>
<text x="113" y="153.7">EXPR_PED</text>
<text x="95.2" y="160">PITCH_OSC</text>
<text x="113" y="156.2">PIN22</text>
<text x="113" y="161.3">SPDIF_OUT</text>
<text x="113" y="158.7">SPDIF_IN</text>
<text x="113" y="171.4">GND</text>
<text x="113" y="168.9">3V3</text>
<text x="113" y="179.1">EXPR_PED</text>
<text x="113" y="181.6">PIN22</text>
<text x="113" y="184.1">SPDIF_IN</text>
<text x="113" y="186.7">SPDIF_OUT</text>
</g>
</svg>
